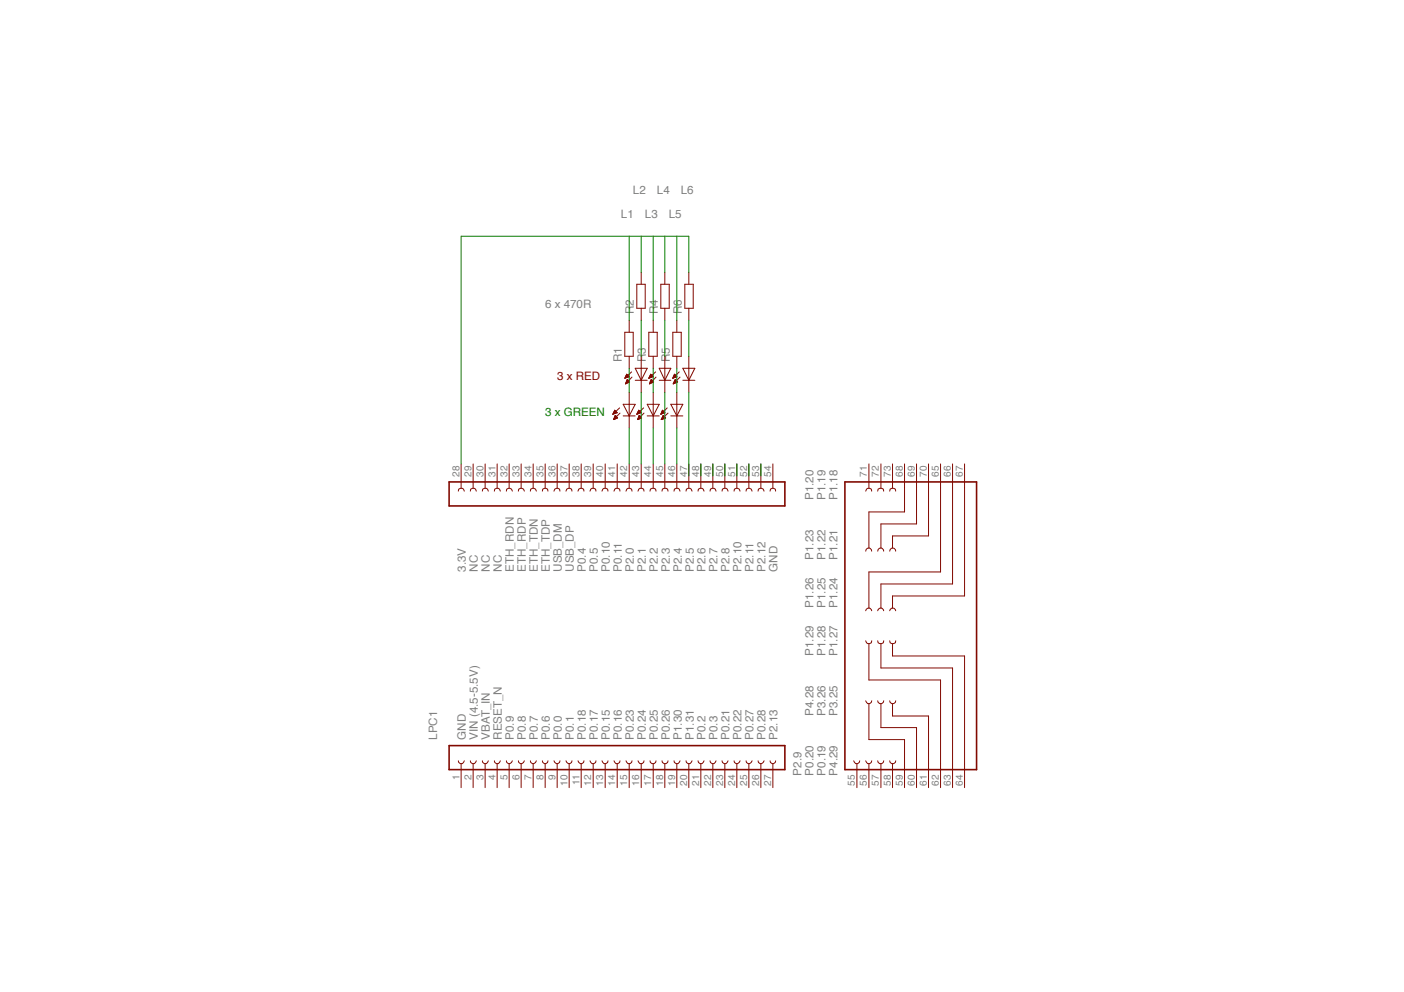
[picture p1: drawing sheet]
<svg xmlns="http://www.w3.org/2000/svg" width="297mm" height="210mm" viewBox="0 0 297 210" stroke-linecap="round" stroke-linejoin="round" font-family="sans-serif">
<path d="M95 102h71.1v5.1h-71.1zM178.8 102h27.8v60.8h-27.8zM95 157.8h71.1v5h-71.1z" fill="none" stroke="#810900" stroke-width=".34"/>
<g fill="none" stroke="#810900" stroke-width=".21">
<path d="M135.7 57.6v2.5M140.7 57.6v2.5M145.7 57.6v2.5M132.2 70.3h1.8v5.1h-1.8zM132.3 80h.1M132.3 79.9h.2M132.3 79.8h.6M132.4 79.7h.7M132.4 79.6h.6M132.4 79.5h.5M132.5 79.4h.3M132.5 79.3h.2"/>
<path d="M132.5 79.2h.1M132.6 79.2l-.4 .8M132.6 79.2l.5 .5M133.1 67.8v2.5M133.1 75.4v2.5M133.1 79.7l-.9 .3M133.6 78.7l-1.4 1.3M133.7 79.8l-1.3 1.4M134.4 77.9h2.5l-1.2 2.6zM134.7 60.1h1.8v5.1h-1.8zM135.7 65.2v2.6M135.7 75.4v7.6"/>
<path d="M137.3 80h.1M137.3 70.3h1.7v5.1h-1.7zM137.4 79.9h.2M137.4 79.8h.5M137.4 79.7h.8M137.4 79.6h.7M137.5 79.5h.5M137.5 79.5h.4M137.6 79.4h.3M137.6 79.3h.2M137.6 79.2h.1M137.7 79.2l-.4 .8"/>
<path d="M137.7 79.2l.5 .5M138.2 67.8v2.5M138.2 75.4v2.5M138.2 79.7l-.9 .3M138.7 78.7l-1.4 1.3M138.8 79.8l-1.4 1.4M139.5 77.9h2.4l-1.2 2.6zM139.8 60.1h1.8v5.1h-1.8zM140.7 65.2v2.6M140.7 75.4v7.6M142.3 80h.2M142.3 70.3h1.8v5.1h-1.8z"/>
<path d="M142.4 79.9h.3M142.4 79.8h.6M142.5 79.7h.7M142.5 79.6h.7M142.6 79.5h.5M142.6 79.5h.4M142.6 79.4h.3M142.7 79.3h.2M142.7 79.2h.1M142.7 79.2l-.4 .8M142.7 79.2l.5 .5M143.2 67.8v2.5"/>
<path d="M143.2 75.4v2.5M143.2 79.7l-.9 .3M143.7 78.7l-1.4 1.3M143.9 79.8l-1.5 1.4M144.5 77.9h2.5l-1.3 2.6zM144.9 60.1h1.8v5.1h-1.8zM145.7 65.2v2.6M145.7 75.4v7.6M97.6 98.2v5M100.1 98.2v5M102.6 98.2v5M105.2 98.2v5"/>
<path d="M107.7 98.2v5M110.3 98.2v5M112.8 98.2v5M115.3 98.2v5M117.9 98.2v5M120.4 98.2v5M123 98.2v5M125.5 98.2v5M128 98.2v5M129.7 87.6h.1M129.7 87.5h.3M129.7 87.4h.5"/>
<path d="M129.8 87.3h.8M129.8 88.8h.2M129.8 88.7h.4M129.9 87.2h.6M129.9 87.2h.5M129.9 87.1h.4M129.9 88.6h.4M129.9 88.5h.6M130 87h.2M130 86.9h.2M130 86.8h.1M130 88.4h.7"/>
<path d="M130 88.3h.6M130 88.3h.5M130.1 86.8l-.5 .9M130.1 86.8l.5 .5M130.1 88.2h.3M130.1 88.1h.3M130.2 88h.1M130.6 98.2v5M130.6 87.3l-1 .4M130.7 88.4l-.5-.5-.4 .9M130.7 88.4l-.9 .4M131.1 86.3l-1.5 1.4"/>
<path d="M131.2 87.4l-1.4 1.4M131.8 85.5h2.6l-1.3 2.5zM131.8 88h2.6M132.4 81.1h.1M132.4 81.1h.3M132.4 81h.5M132.4 80.9h.6M132.5 80.8h.7M132.5 80.7h.6M132.5 80.6h.5M132.6 80.6h.3M132.7 80.5h.2"/>
<path d="M132.7 80.4h.1M133.1 83v7.5M133.1 98.2v5M133.2 80.8l-.5-.5-.3 .9M133.2 80.8l-.8 .4M134.4 80.5h2.5M134.7 87.6h.2M134.8 87.5h.3M134.8 87.4h.4M134.9 87.3h.8M134.9 87.2h.7M134.9 88.8h.2"/>
<path d="M134.9 88.7h.3M135 87.2h.5M135 87.1h.4M135 88.6h.4M135 88.5h.6M135.1 87h.2M135.1 86.9h.1M135.1 86.8h.1M135.1 88.4h.6M135.1 88.3h.6M135.1 88.3h.5M135.1 88h.3"/>
<path d="M135.1 88.2h.4M135.1 88.1h.3M135.1 86.8l-.4 .9M135.1 86.8l.6 .5M135.7 98.2v5M135.7 87.3l-1 .4M135.7 88.4l-.5-.5-.3 .9M135.7 88.4l-.8 .4M136.2 86.3l-1.5 1.4M136.2 87.4l-1.3 1.4M136.9 88h2.6M136.9 85.5h2.6l-1.3 2.5z"/>
<path d="M137.4 81.1h.2M137.4 81.1h.4M137.5 81h.4M137.5 80.9h.6M137.5 80.8h.8M137.6 80.7h.6M137.6 80.6h.5M137.7 80.5h.2M137.7 80.6h.3M137.8 80.4h.1M138.2 83v7.5M138.2 98.2v5"/>
<path d="M138.3 80.8l-.5-.5-.4 .9M138.3 80.8l-.9 .4M139.5 80.5h2.4M139.8 87.6h.2M139.9 87.5h.2M139.9 87.4h.4M140 87.3h.7M140 87.2h.7M140 88.8h.1M140 88.7h.3M140.1 87.2h.5M140.1 87.1h.4"/>
<path d="M140.1 87h.3M140.1 88.6h.4M140.1 88.5h.6M140.1 88.4h.7M140.1 86.9h.2M140.1 86.8h.1M140.1 88.3h.6M140.1 86.8l-.3 .9M140.1 86.8l.6 .5M140.2 88h.2M140.2 88.2h.4M140.2 88.1h.3"/>
<path d="M140.7 98.2v5M140.7 87.3l-.9 .4M140.8 88.4l-.5-.5-.4 .9M140.8 88.4l-.9 .4M141.2 86.3l-1.4 1.4M141.3 87.4l-1.4 1.4M141.9 88h2.6M141.9 85.5h2.6l-1.3 2.5zM142.5 81.1h.2M142.5 81.1h.4M142.6 81h.4M142.6 80.9h.6"/>
<path d="M142.6 80.8h.8M142.7 80.7h.6M142.7 80.6h.5M142.8 80.5h.1M142.8 80.6h.3M142.9 80.4h.1M143.2 83v7.5M143.2 98.2v5M143.4 80.8l-.5-.5-.5 .9M143.4 80.8l-1 .4M144.5 80.5h2.5M145.7 98.2v5"/>
<path d="M148.3 98.2v5M150.8 98.2v5M153.4 98.2v5M155.9 98.2v5M158.4 98.2v5M161 98.2v5M163.5 98.2v5M183.8 98.2v5M186.4 98.2v5M188.8 98.2v5M191.4 98.2v10.1h-7.6v7.6M193.9 98.2v12.7h-7.5v5"/>
<path d="M196.4 98.2v15.2h-7.6v2.5M199 98.2v22.8h-15.2v7.6M201.5 98.2v25.4h-15.1v5M204.1 98.2v27.9h-15.3v2.5M97 103.9v-.4l.4-.2 .7 .2 .1 .4M99.5 103.9l.1-.4 .3-.2 .7 .2 .2 .4M102 103.9l.1-.4 .4-.2 .6 .2 .2 .4M104.6 103.9l.1-.4 .3-.2 .7 .2 .2 .4M107.1 103.9l.1-.4 .3-.2 .7 .2 .2 .4M109.7 103.9v-.4l.4-.2 .7 .2 .1 .4M112.2 103.9l.1-.4 .3-.2 .7 .2 .2 .4M114.7 103.9l.1-.4 .4-.2 .6 .2 .1 .4"/>
<path d="M117.2 103.9l.2-.4 .3-.2 .7 .2 .1 .4M119.7 103.9l.2-.4 .3-.2 .7 .2 .1 .4M122.3 103.9l.1-.4 .4-.2 .7 .2v.4M124.8 103.9l.2-.4 .2-.2 .8 .2 .1 .4M127.4 103.9l.1-.4 .3-.2 .7 .2 .1 .4M129.9 103.9l.2-.4 .2-.2 .8 .2 .1 .4M132.4 103.9l.2-.4 .3-.2 .7 .2 .1 .4M135 103.9l.1-.4 .3-.2 .8 .2v.4M137.5 103.9l.1-.4 .3-.2 .8 .2 .1 .4M140.1 103.9v-.4l.4-.2 .7 .2 .1 .4M142.6 103.9l.1-.4 .3-.2 .7 .2 .2 .4M145.1 103.9l.1-.4 .4-.2 .6 .2 .2 .4"/>
<path d="M147.7 103.9l.1-.4 .3-.2 .7 .2 .1 .4M150.2 103.9l.1-.4 .3-.2 .7 .2 .2 .4M152.8 103.9v-.4l.4-.2 .7 .2 .1 .4M155.3 103.9l.1-.4 .3-.2 .7 .2 .2 .4M157.8 103.9l.1-.4 .4-.2 .6 .2 .2 .4M160.4 103.9l.1-.4 .3-.2 .7 .2 .1 .4M162.9 103.9l.1-.4 .3-.2 .7 .2 .1 .4M183.2 103.9l.1-.4 .3-.2 .7 .2 .1 .4M183.8 115.9l.5 .4 .1 .3M183.8 115.9l-.3 .1-.3 .6M185.7 103.9l.1-.4 .3-.2 .8 .2 .1 .4M186.4 115.9l.5 .4 .1 .3"/>
<path d="M186.4 115.9l-.4 .1-.3 .6M188.2 103.9l.1-.4 .4-.2 .7 .2 .1 .4M188.8 115.9l.6 .4 .1 .3M188.8 115.9l-.5 .4-.1 .3M183.2 135.6l.1 .4 .3 .2 .7-.2 .1-.4M183.8 128.6l.5 .4 .1 .2M183.8 128.6l-.3 .1-.3 .5M183.8 136.3v7.6h15.2v22.8M185.7 135.6l.1 .4 .3 .2 .8-.2 .1-.4M186.4 128.6l.5 .4 .1 .2M186.4 128.6l-.4 .1-.3 .5M186.4 136.3v5h15.1v25.4"/>
<path d="M188.2 135.6l.1 .4 .4 .2 .7-.2 .1-.4M188.8 128.6l.4 .1 .3 .5M188.8 128.6l-.2 .1-.4 .5M188.8 136.3v2.5h15.3v27.9M183.2 148.3l.4 .6h.4l.3-.3 .1-.3M183.8 149v7.5h7.6v10.2M185.7 148.3l.1 .3 .3 .3h.4l.4-.3 .1-.3M186.4 149v5h7.5v12.7M188.2 148.3l.1 .3 .4 .3h.4l.3-.3 .1-.3M188.8 149v2.5h7.6v15.2M97 161v.3l.4 .3h.4l.4-.6M97.6 161.6v5.1"/>
<path d="M99.5 161l.1 .3 .3 .3h.5l.4-.6M100.1 161.6v5.1M102 161l.1 .3 .4 .3h.4l.4-.6M102.6 161.6v5.1M104.6 161l.1 .3 .3 .3h.4l.5-.6M105.2 161.6v5.1M107.1 161l.1 .3 .3 .3h.4l.5-.6M107.7 161.6v5.1M109.7 161v.3l.4 .3h.3l.5-.6M110.3 161.6v5.1M112.2 161l.1 .3 .3 .3h.4l.5-.6M112.8 161.6v5.1"/>
<path d="M114.7 161l.1 .3 .4 .3h.3l.3-.3 .1-.3M115.3 161.6v5.1M117.2 161l.5 .6h.3l.4-.3 .1-.3M117.9 161.6v5.1M119.7 161l.5 .6h.4l.3-.3 .1-.3M120.4 161.6v5.1M122.3 161l.5 .6h.3l.4-.3v-.3M123 161.6v5.1M124.8 161l.4 .6h.5l.3-.3 .1-.3M125.5 161.6v5.1M127.4 161l.4 .6h.4l.3-.3 .1-.3M128 161.6v5.1"/>
<path d="M129.9 161l.4 .6h.4l.4-.3 .1-.3M130.6 161.6v5.1M132.4 161l.5 .6h.4l.3-.3 .1-.3M133.1 161.6v5.1M135 161l.4 .6h.4l.4-.3v-.3M135.7 161.6v5.1M137.5 161l.1 .3 .3 .3h.5l.3-.3 .1-.3M138.2 161.6v5.1M140.1 161v.3l.4 .3h.4l.3-.3 .1-.3M140.7 161.6v5.1M142.6 161l.1 .3 .3 .3h.4l.5-.6M143.2 161.6v5.1"/>
<path d="M145.1 161l.1 .3 .4 .3h.4l.4-.6M145.7 161.6v5.1M147.7 161l.1 .3 .3 .3h.4l.4-.6M148.3 161.6v5.1M150.2 161l.1 .3 .3 .3h.5l.4-.6M150.8 161.6v5.1M152.8 161v.3l.4 .3h.4l.4-.6M153.4 161.6v5.1M155.3 161l.1 .3 .3 .3h.4l.5-.6M155.9 161.6v5.1M157.8 161l.1 .3 .4 .3h.3l.5-.6M158.4 161.6v5.1"/>
<path d="M160.4 161l.1 .3 .3 .3h.3l.5-.6M161 161.6v5.1M162.9 161l.1 .3 .3 .3h.4l.3-.3 .1-.3M163.5 161.6v5.1M180.6 161l.4 .6h.5l.3-.3 .1-.3M181.3 161.6v5.1M183.2 161l.4 .6h.4l.3-.3 .1-.3M183.8 161.6v5.1M185.7 161l.1 .3 .3 .3h.4l.4-.3 .1-.3M186.4 161.6v5.1M188.2 161l.1 .3 .4 .3h.4l.3-.3 .1-.3M188.8 161.6v5.1"/>
</g>
<g fill="none" stroke="#067f00" stroke-width=".21">
<path d="M133.1 50v17.8M135.7 50v7.6M138.2 50v17.8M140.7 50v7.6M143.2 50v17.8M145.7 57.6v-7.6h-48.1v48.2M133.1 77.9v5.1M135.7 67.8v7.6M138.2 77.9v5.1M140.7 67.8v7.6M143.2 77.9v5.1M145.7 67.8v7.6"/>
<path d="M133.1 90.5v7.7M135.7 83v15.2M138.2 90.5v7.7M140.7 83v15.2M143.2 90.5v7.7M145.7 83v17.7M148.3 98.2v2.5M150.8 98.2v2.5M153.4 98.2v2.5M155.9 98.2v2.5M158.4 98.2v2.5M161 98.2v2.5"/>
</g>
<g font-size="2.5" fill="#808080">
<text x="133.9" y="41.1">L2</text>
<text x="139" y="41.1">L4</text>
<text x="144" y="41.1">L6</text>
<text x="131.4" y="46.2">L1</text>
<text x="136.4" y="46.2">L3</text>
<text x="141.5" y="46.2">L5</text>
<text x="115.3" y="65.2">6 x 470R</text>
<text x="134.1" y="66.5" transform="rotate(-90 134.1 66.5)">R2</text>
<text x="139.2" y="66.5" transform="rotate(-90 139.2 66.5)">R4</text>
<text x="144.2" y="66.5" transform="rotate(-90 144.2 66.5)">R6</text>
<text x="131.6" y="76.6" transform="rotate(-90 131.6 76.6)">R1</text>
<text x="136.6" y="76.6" transform="rotate(-90 136.6 76.6)">R3</text>
<text x="141.7" y="76.6" transform="rotate(-90 141.7 76.6)">R5</text>
<text x="172.1" y="105.8" transform="rotate(-90 172.1 105.8)">P1.20</text>
<text x="174.6" y="105.8" transform="rotate(-90 174.6 105.8)">P1.19</text>
<text x="177.2" y="105.8" transform="rotate(-90 177.2 105.8)">P1.18</text>
<text x="172.1" y="118.5" transform="rotate(-90 172.1 118.5)">P1.23</text>
<text x="174.6" y="118.5" transform="rotate(-90 174.6 118.5)">P1.22</text>
<text x="177.2" y="118.5" transform="rotate(-90 177.2 118.5)">P1.21</text>
<text x="98.6" y="121" transform="rotate(-90 98.6 121)">3.3V</text>
<text x="101.1" y="121" transform="rotate(-90 101.1 121)">NC</text>
<text x="103.7" y="121" transform="rotate(-90 103.7 121)">NC</text>
<text x="106.2" y="121" transform="rotate(-90 106.2 121)">NC</text>
<text x="108.7" y="121" transform="rotate(-90 108.7 121)">ETH_RDN</text>
<text x="111.3" y="121" transform="rotate(-90 111.3 121)">ETH_RDP</text>
<text x="113.8" y="121" transform="rotate(-90 113.8 121)">ETH_TDN</text>
<text x="116.3" y="121" transform="rotate(-90 116.3 121)">ETH_TDP</text>
<text x="118.9" y="121" transform="rotate(-90 118.9 121)">USB_DM</text>
<text x="121.4" y="121" transform="rotate(-90 121.4 121)">USB_DP</text>
<text x="123.9" y="121" transform="rotate(-90 123.9 121)">P0.4</text>
<text x="126.5" y="121" transform="rotate(-90 126.5 121)">P0.5</text>
<text x="129" y="121" transform="rotate(-90 129 121)">P0.10</text>
<text x="131.5" y="121" transform="rotate(-90 131.5 121)">P0.11</text>
<text x="134.1" y="121" transform="rotate(-90 134.1 121)">P2.0</text>
<text x="136.6" y="121" transform="rotate(-90 136.6 121)">P2.1</text>
<text x="139.2" y="121" transform="rotate(-90 139.2 121)">P2.2</text>
<text x="141.7" y="121" transform="rotate(-90 141.7 121)">P2.3</text>
<text x="144.2" y="121" transform="rotate(-90 144.2 121)">P2.4</text>
<text x="146.8" y="121" transform="rotate(-90 146.8 121)">P2.5</text>
<text x="149.3" y="121" transform="rotate(-90 149.3 121)">P2.6</text>
<text x="151.8" y="121" transform="rotate(-90 151.8 121)">P2.7</text>
<text x="154.4" y="121" transform="rotate(-90 154.4 121)">P2.8</text>
<text x="156.9" y="121" transform="rotate(-90 156.9 121)">P2.10</text>
<text x="159.4" y="121" transform="rotate(-90 159.4 121)">P2.11</text>
<text x="162" y="121" transform="rotate(-90 162 121)">P2.12</text>
<text x="164.5" y="121" transform="rotate(-90 164.5 121)">GND</text>
<text x="172.1" y="128.6" transform="rotate(-90 172.1 128.6)">P1.26</text>
<text x="174.6" y="128.6" transform="rotate(-90 174.6 128.6)">P1.25</text>
<text x="177.2" y="128.6" transform="rotate(-90 177.2 128.6)">P1.24</text>
<text x="172.1" y="138.8" transform="rotate(-90 172.1 138.8)">P1.29</text>
<text x="174.6" y="138.8" transform="rotate(-90 174.6 138.8)">P1.28</text>
<text x="177.2" y="138.8" transform="rotate(-90 177.2 138.8)">P1.27</text>
<text x="172.1" y="151.4" transform="rotate(-90 172.1 151.4)">P4.28</text>
<text x="174.6" y="151.4" transform="rotate(-90 174.6 151.4)">P3.26</text>
<text x="177.2" y="151.4" transform="rotate(-90 177.2 151.4)">P3.25</text>
<text x="92.5" y="156.5" transform="rotate(-90 92.5 156.5)">LPC1</text>
<text x="98.6" y="156.5" transform="rotate(-90 98.6 156.5)">GND</text>
<text x="101.1" y="156.5" transform="rotate(-90 101.1 156.5)">VIN (4.5-5.5V)</text>
<text x="103.7" y="156.5" transform="rotate(-90 103.7 156.5)">VBAT_IN</text>
<text x="106.2" y="156.5" transform="rotate(-90 106.2 156.5)">RESET_N</text>
<text x="108.7" y="156.5" transform="rotate(-90 108.7 156.5)">P0.9</text>
<text x="111.3" y="156.5" transform="rotate(-90 111.3 156.5)">P0.8</text>
<text x="113.8" y="156.5" transform="rotate(-90 113.8 156.5)">P0.7</text>
<text x="116.3" y="156.5" transform="rotate(-90 116.3 156.5)">P0.6</text>
<text x="118.9" y="156.5" transform="rotate(-90 118.9 156.5)">P0.0</text>
<text x="121.4" y="156.5" transform="rotate(-90 121.4 156.5)">P0.1</text>
<text x="123.9" y="156.5" transform="rotate(-90 123.9 156.5)">P0.18</text>
<text x="126.5" y="156.5" transform="rotate(-90 126.5 156.5)">P0.17</text>
<text x="129" y="156.5" transform="rotate(-90 129 156.5)">P0.15</text>
<text x="131.5" y="156.5" transform="rotate(-90 131.5 156.5)">P0.16</text>
<text x="134.1" y="156.5" transform="rotate(-90 134.1 156.5)">P0.23</text>
<text x="136.6" y="156.5" transform="rotate(-90 136.6 156.5)">P0.24</text>
<text x="139.2" y="156.5" transform="rotate(-90 139.2 156.5)">P0.25</text>
<text x="141.7" y="156.5" transform="rotate(-90 141.7 156.5)">P0.26</text>
<text x="144.2" y="156.5" transform="rotate(-90 144.2 156.5)">P1.30</text>
<text x="146.8" y="156.5" transform="rotate(-90 146.8 156.5)">P1.31</text>
<text x="149.3" y="156.5" transform="rotate(-90 149.3 156.5)">P0.2</text>
<text x="151.8" y="156.5" transform="rotate(-90 151.8 156.5)">P0.3</text>
<text x="154.4" y="156.5" transform="rotate(-90 154.4 156.5)">P0.21</text>
<text x="156.9" y="156.5" transform="rotate(-90 156.9 156.5)">P0.22</text>
<text x="159.4" y="156.5" transform="rotate(-90 159.4 156.5)">P0.27</text>
<text x="162" y="156.5" transform="rotate(-90 162 156.5)">P0.28</text>
<text x="164.5" y="156.5" transform="rotate(-90 164.5 156.5)">P2.13</text>
<text x="169.6" y="164.1" transform="rotate(-90 169.6 164.1)">P2.9</text>
<text x="172.1" y="164.1" transform="rotate(-90 172.1 164.1)">P0.20</text>
<text x="174.6" y="164.1" transform="rotate(-90 174.6 164.1)">P0.19</text>
<text x="177.2" y="164.1" transform="rotate(-90 177.2 164.1)">P4.29</text>
</g>
<text font-size="2.5" fill="#810900" x="117.9" y="80.4">3 x RED</text>
<text font-size="2.5" fill="#067f00" x="115.3" y="88">3 x GREEN</text>
<g font-size="2.1" fill="#808080">
<text x="97.2" y="100.9" transform="rotate(-90 97.2 100.9)">28</text>
<text x="99.7" y="100.9" transform="rotate(-90 99.7 100.9)">29</text>
<text x="102.3" y="100.9" transform="rotate(-90 102.3 100.9)">30</text>
<text x="104.8" y="100.9" transform="rotate(-90 104.8 100.9)">31</text>
<text x="107.4" y="100.9" transform="rotate(-90 107.4 100.9)">32</text>
<text x="109.9" y="100.9" transform="rotate(-90 109.9 100.9)">33</text>
<text x="112.4" y="100.9" transform="rotate(-90 112.4 100.9)">34</text>
<text x="115" y="100.9" transform="rotate(-90 115 100.9)">35</text>
<text x="117.5" y="100.9" transform="rotate(-90 117.5 100.9)">36</text>
<text x="120" y="100.9" transform="rotate(-90 120 100.9)">37</text>
<text x="122.6" y="100.9" transform="rotate(-90 122.6 100.9)">38</text>
<text x="125.1" y="100.9" transform="rotate(-90 125.1 100.9)">39</text>
<text x="127.6" y="100.9" transform="rotate(-90 127.6 100.9)">40</text>
<text x="130.2" y="100.9" transform="rotate(-90 130.2 100.9)">41</text>
<text x="132.7" y="100.9" transform="rotate(-90 132.7 100.9)">42</text>
<text x="135.2" y="100.9" transform="rotate(-90 135.2 100.9)">43</text>
<text x="137.8" y="100.9" transform="rotate(-90 137.8 100.9)">44</text>
<text x="140.3" y="100.9" transform="rotate(-90 140.3 100.9)">45</text>
<text x="142.9" y="100.9" transform="rotate(-90 142.9 100.9)">46</text>
<text x="145.4" y="100.9" transform="rotate(-90 145.4 100.9)">47</text>
<text x="147.9" y="100.9" transform="rotate(-90 147.9 100.9)">48</text>
<text x="150.5" y="100.9" transform="rotate(-90 150.5 100.9)">49</text>
<text x="153" y="100.9" transform="rotate(-90 153 100.9)">50</text>
<text x="155.5" y="100.9" transform="rotate(-90 155.5 100.9)">51</text>
<text x="158.1" y="100.9" transform="rotate(-90 158.1 100.9)">52</text>
<text x="160.6" y="100.9" transform="rotate(-90 160.6 100.9)">53</text>
<text x="163.1" y="100.9" transform="rotate(-90 163.1 100.9)">54</text>
<text x="183.4" y="100.9" transform="rotate(-90 183.4 100.9)">71</text>
<text x="186" y="100.9" transform="rotate(-90 186 100.9)">72</text>
<text x="188.5" y="100.9" transform="rotate(-90 188.5 100.9)">73</text>
<text x="191" y="100.9" transform="rotate(-90 191 100.9)">68</text>
<text x="193.6" y="100.9" transform="rotate(-90 193.6 100.9)">69</text>
<text x="196.1" y="100.9" transform="rotate(-90 196.1 100.9)">70</text>
<text x="198.6" y="100.9" transform="rotate(-90 198.6 100.9)">65</text>
<text x="201.2" y="100.9" transform="rotate(-90 201.2 100.9)">66</text>
<text x="203.7" y="100.9" transform="rotate(-90 203.7 100.9)">67</text>
<text x="97.2" y="165.1" transform="rotate(-90 97.2 165.1)">1</text>
<text x="99.7" y="165.1" transform="rotate(-90 99.7 165.1)">2</text>
<text x="102.3" y="165.1" transform="rotate(-90 102.3 165.1)">3</text>
<text x="104.8" y="165.1" transform="rotate(-90 104.8 165.1)">4</text>
<text x="107.4" y="165.1" transform="rotate(-90 107.4 165.1)">5</text>
<text x="109.9" y="165.1" transform="rotate(-90 109.9 165.1)">6</text>
<text x="112.4" y="165.1" transform="rotate(-90 112.4 165.1)">7</text>
<text x="115" y="165.1" transform="rotate(-90 115 165.1)">8</text>
<text x="117.5" y="165.1" transform="rotate(-90 117.5 165.1)">9</text>
<text x="120" y="166.3" transform="rotate(-90 120 166.3)">10</text>
<text x="122.6" y="166.1" transform="rotate(-90 122.6 166.1)">11</text>
<text x="125.1" y="166.3" transform="rotate(-90 125.1 166.3)">12</text>
<text x="127.6" y="166.3" transform="rotate(-90 127.6 166.3)">13</text>
<text x="130.2" y="166.3" transform="rotate(-90 130.2 166.3)">14</text>
<text x="132.7" y="166.3" transform="rotate(-90 132.7 166.3)">15</text>
<text x="135.2" y="166.3" transform="rotate(-90 135.2 166.3)">16</text>
<text x="137.8" y="166.3" transform="rotate(-90 137.8 166.3)">17</text>
<text x="140.3" y="166.3" transform="rotate(-90 140.3 166.3)">18</text>
<text x="142.9" y="166.3" transform="rotate(-90 142.9 166.3)">19</text>
<text x="145.4" y="166.3" transform="rotate(-90 145.4 166.3)">20</text>
<text x="147.9" y="166.3" transform="rotate(-90 147.9 166.3)">21</text>
<text x="150.5" y="166.3" transform="rotate(-90 150.5 166.3)">22</text>
<text x="153" y="166.3" transform="rotate(-90 153 166.3)">23</text>
<text x="155.5" y="166.3" transform="rotate(-90 155.5 166.3)">24</text>
<text x="158.1" y="166.3" transform="rotate(-90 158.1 166.3)">25</text>
<text x="160.6" y="166.3" transform="rotate(-90 160.6 166.3)">26</text>
<text x="163.1" y="166.3" transform="rotate(-90 163.1 166.3)">27</text>
<text x="180.9" y="166.3" transform="rotate(-90 180.9 166.3)">55</text>
<text x="183.4" y="166.3" transform="rotate(-90 183.4 166.3)">56</text>
<text x="186" y="166.3" transform="rotate(-90 186 166.3)">57</text>
<text x="188.5" y="166.3" transform="rotate(-90 188.5 166.3)">58</text>
<text x="191" y="166.3" transform="rotate(-90 191 166.3)">59</text>
<text x="193.6" y="166.3" transform="rotate(-90 193.6 166.3)">60</text>
<text x="196.1" y="166.3" transform="rotate(-90 196.1 166.3)">61</text>
<text x="198.6" y="166.3" transform="rotate(-90 198.6 166.3)">62</text>
<text x="201.2" y="166.3" transform="rotate(-90 201.2 166.3)">63</text>
<text x="203.7" y="166.3" transform="rotate(-90 203.7 166.3)">64</text>
</g>
</svg>
